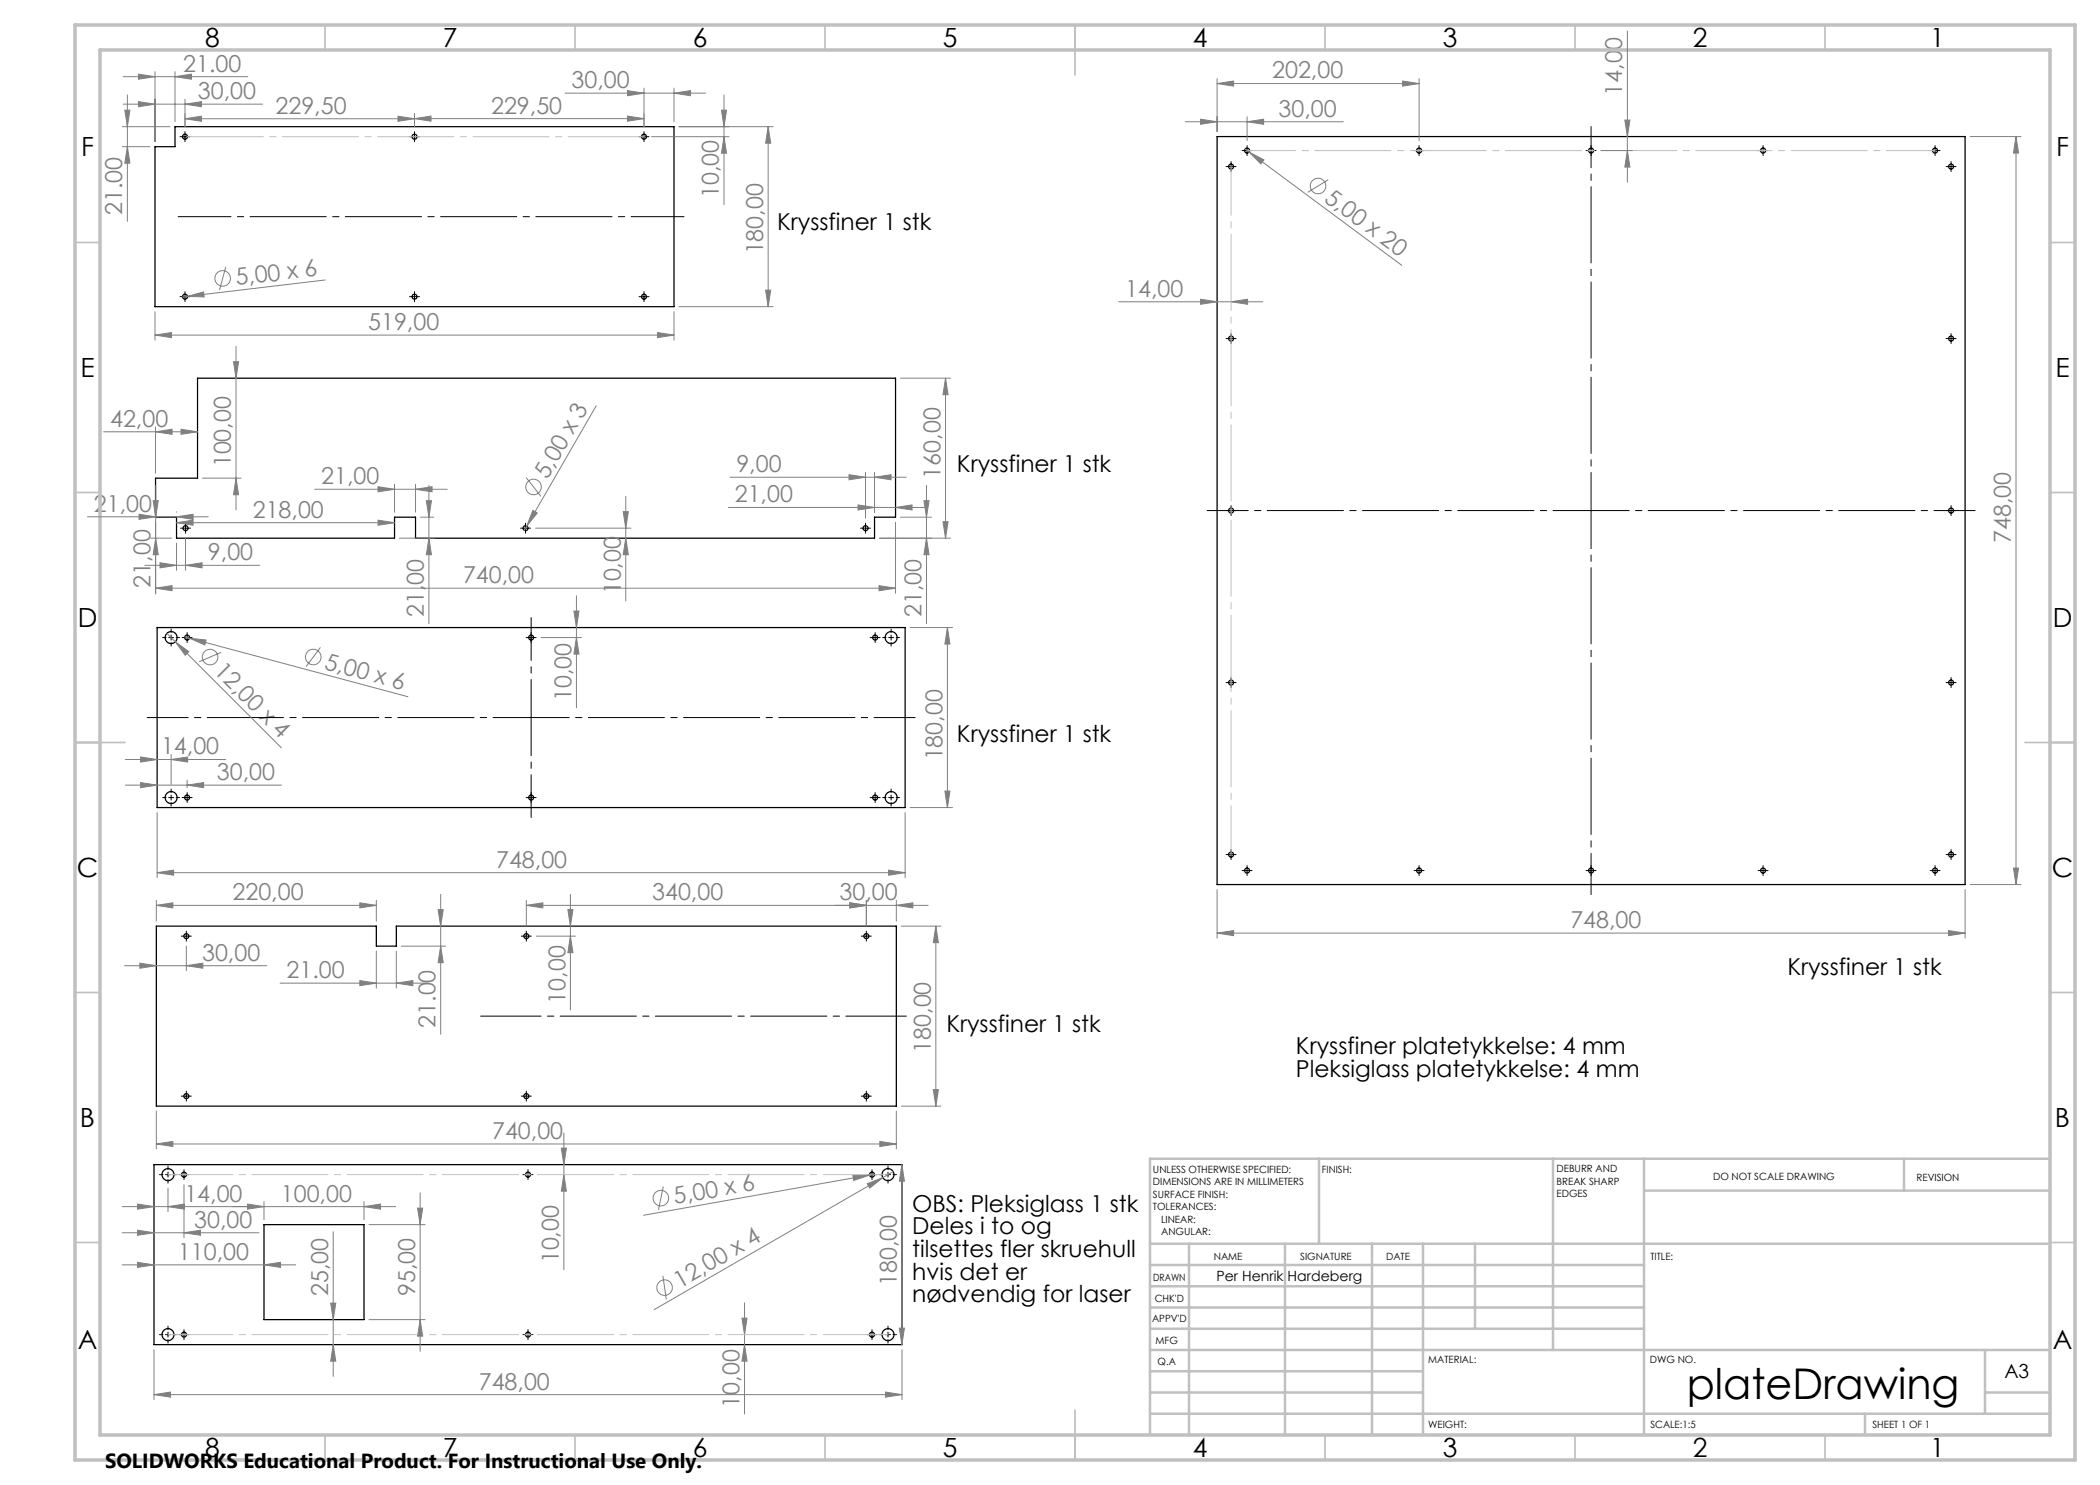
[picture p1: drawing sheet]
<svg xmlns="http://www.w3.org/2000/svg" width="420mm" height="297mm" viewBox="0 0 420 297" stroke-linecap="round" stroke-linejoin="round" font-family="sans-serif">
<g fill="none" stroke="#000" stroke-width=".25">
<path d="M35 25.3h99.8v36h-103.8v-32h4zM243.4 27.3h149.6v149.6h-149.6zM39.5 75.6h139.6v27.8h-4.2v4.2h-91.8v-4.2h-4.2v4.2h-43.6v-4.2h-4.2v-7.8h8.4zM31.4 125.5h149.6v36h-149.6zM31.3 185.2h44v4h4v-4h100v36h-148zM30.8 232.9h149.6v36h-149.6zM52.8 244.9h20v19h-20z"/>
<circle cx="37" cy="27.3" r=".5"/>
<circle cx="82.9" cy="27.3" r=".5"/>
<circle cx="128.8" cy="27.3" r=".5"/>
<circle cx="246.2" cy="33.3" r=".5"/>
<circle cx="249.4" cy="30.1" r=".5"/>
<circle cx="283.8" cy="30.1" r=".5"/>
<circle cx="318.2" cy="30.1" r=".5"/>
<circle cx="352.6" cy="30.1" r=".5"/>
<circle cx="387" cy="30.1" r=".5"/>
<circle cx="390.2" cy="33.3" r=".5"/>
<circle cx="37" cy="59.3" r=".5"/>
<circle cx="82.9" cy="59.3" r=".5"/>
<circle cx="128.8" cy="59.3" r=".5"/>
<circle cx="246.2" cy="67.7" r=".5"/>
<circle cx="390.2" cy="67.7" r=".5"/>
<circle cx="37.1" cy="105.6" r=".5"/>
<circle cx="105.1" cy="105.6" r=".5"/>
<circle cx="173.1" cy="105.6" r=".5"/>
<circle cx="246.2" cy="102.1" r=".5"/>
<circle cx="390.2" cy="102.1" r=".5"/>
<circle cx="34.2" cy="127.5" r="1.2"/>
<circle cx="37.4" cy="127.5" r=".5"/>
<circle cx="106.2" cy="127.5" r=".5"/>
<circle cx="175" cy="127.5" r=".5"/>
<circle cx="178.2" cy="127.5" r="1.2"/>
<circle cx="246.2" cy="136.5" r=".5"/>
<circle cx="390.2" cy="136.5" r=".5"/>
<circle cx="34.2" cy="159.5" r="1.2"/>
<circle cx="37.4" cy="159.5" r=".5"/>
<circle cx="106.2" cy="159.5" r=".5"/>
<circle cx="175" cy="159.5" r=".5"/>
<circle cx="178.2" cy="159.5" r="1.2"/>
<circle cx="246.2" cy="170.9" r=".5"/>
<circle cx="249.4" cy="174.1" r=".5"/>
<circle cx="283.8" cy="174.1" r=".5"/>
<circle cx="318.2" cy="174.1" r=".5"/>
<circle cx="352.6" cy="174.1" r=".5"/>
<circle cx="387" cy="174.1" r=".5"/>
<circle cx="390.2" cy="170.9" r=".5"/>
<circle cx="37.3" cy="187.2" r=".5"/>
<circle cx="105.3" cy="187.2" r=".5"/>
<circle cx="173.3" cy="187.2" r=".5"/>
<circle cx="37.3" cy="219.2" r=".5"/>
<circle cx="105.3" cy="219.2" r=".5"/>
<circle cx="173.3" cy="219.2" r=".5"/>
<circle cx="33.6" cy="234.9" r="1.2"/>
<circle cx="36.8" cy="234.9" r=".5"/>
<circle cx="105.6" cy="234.9" r=".5"/>
<circle cx="174.4" cy="234.9" r=".5"/>
<circle cx="177.6" cy="234.9" r="1.2"/>
<circle cx="33.6" cy="266.9" r="1.2"/>
<circle cx="36.8" cy="266.9" r=".5"/>
<circle cx="105.6" cy="266.9" r=".5"/>
<circle cx="174.4" cy="266.9" r=".5"/>
<circle cx="177.6" cy="266.9" r="1.2"/>
</g>
<g fill="none" stroke="#808080" stroke-width=".2">
<path d="M24.7 15.3h24.9M25.5 19v25.3M27.7 14.8l3.3 .5-3.3 .5zM31 14.3v14M35 15.3l3.3-.5v1zM35 14.3v10M37 19.8v5.5M113 18.6h28.2M125.5 18.1l3.3 .5-3.3 .5zM128.8 17.6v7.7M134.8 18.6l3.3-.5v1zM134.8 17.6v6.7"/>
<path d="M144.8 19v21.9M243.4 16.7l3.3-.5v1zM243.4 15.7v10.6M243.4 16.7h40.4M280.5 16.2l3.3 .5-3.3 .5zM283.8 15.7v12.4M325.5 6.2v30.3M24.5 25.3h9.5M24.5 29.3h5.5M24.7 20.8h27.8M25 22h1l-.5 3.3zM25.5 29.3l.5 3.3h-1z"/>
<path d="M27.7 20.3l3.3 .5-3.3 .5zM37 23.7l3.3-.5v1.1zM37 20.8l3.3-.5v1zM79.6 23.2l3.3 .5-3.3 .6zM82.9 23.7l3.3-.5v1zM82.9 22.7v2.6M125.5 23.2l3.3 .5-3.3 .5zM128.8 23.7h-91.8M130.3 27.3h15.5M135.8 25.3h18.8M144.3 22h1l-.5 3.3zM144.8 27.3l.5 3.3h-1z"/>
<path d="M153.6 25.3l.5 3.3h-1zM153.6 25.3v36M237.1 24.4h31.6M240.1 23.8l3.3 .6-3.3 .5zM249 29.8l.8 .6M249.4 24.4l3.3-.6v1.1zM249.4 23.4v4.7M249.8 30.4l3 1.6-.6 .8zM249.8 30.4l30.6 22.7M265.6 35.9l-4 2.6M320.2 30.1h6.3M325 24h1l-.5 3.3z"/>
<path d="M325.5 30.1l.5 3.3h-1zM394 27.3h10.2M403.2 27.3v149.6M403.2 27.3l.5 3.3h-1zM37.5 59.3l3.2-.9 .1 1zM45.2 53.4l-1.3 4.6M65 56l-28.5 3.4M153.1 58h1l-.5 3.3zM240.1 59.8l3.3 .6-3.3 .5zM31 67l3.3-.5v1zM31 62.3v5.7M31 67h103.8"/>
<path d="M46.7 72.3h1l-.5 3.3zM47.2 69.3v32.7M131.5 66.5l3.3 .5-3.3 .5zM134.8 62.3v5.7M135.8 61.3h18.8M180.1 75.6h10M189.1 75.6l.5 3.3h-1zM189.1 75.6v32M223.7 60.4h28.9M246.2 60.4l3.3-.6v1.1zM20.7 86.4h18.8M31.1 86.4l3.3-.5v1z"/>
<path d="M31.1 85.4v9.2M31.1 97.1v21.7M36.2 85.9l3.3 .5-3.3 .5zM40.5 95.6h7.7M47.2 95.6l.5 3.3h-1zM62.9 97.9h26.6M75.6 97.3l3.3 .6-3.3 .5zM78.9 96.9v5.5M83.1 97.9l3.3-.6v1.1zM83.1 96.9v5.5M85.8 97.1v27.6M105.2 95.5l3 3.8"/>
<path d="M119.2 81.2l-14.3 24.9M125.2 99.3v20.9M146 95.4h35.3M169.8 94.9l3.3 .5-3.3 .6zM173.1 94.4v9.2M174.9 95.4l3.3-.5v1.1zM174.9 94.4v8M185.3 97.1v27.6M17.5 103.4h24.2M27.8 102.9l3.3 .5-3.3 .5zM29 113.1h22.9M30.1 103.4h.1"/>
<path d="M30.1 107.6h4.2M30.6 100.1h1l-.5 3.3zM31.1 117.6l3.3-.5v1zM31.1 104.4v14.2M31.1 117.6h148M31.1 107.6l.5 3.3h-1zM32 112.6l3.3 .5-3.3 .5zM35.3 108.6v5.5M35.3 103.4l3.3-.5v1zM35.3 104.5l3.3-.5v1zM35.3 102.4h.1M35.3 104.5h43.6"/>
<path d="M37.1 113.1l3.3-.5v1zM37.1 107.6v6.5M75.6 104l3.3 .5-3.3 .5zM79.9 107.6h6.9M84.1 103.4h2.7M85.3 100.1h1l-.5 3.3zM85.8 107.6l.5 3.3h-1zM106.6 102.1l.8 .5-2 2.6zM107.1 105.6h19.1M115.3 119.2v22.4M124.6 102.3h1.1l-.5 3.3zM125.2 107.6l.5 3.3h-1.1z"/>
<path d="M145.7 101.5h39.8M171.6 101l3.3 .5-3.3 .5zM175.8 117.1l3.3 .5-3.3 .5zM175.9 107.6h14.2M179.1 101.5l3.3-.5v1zM179.1 104.4v14.2M180.1 103.4h6.2M184.8 100.1h1l-.5 3.3zM185.3 107.6l.5 3.3h-1zM188.6 104.3h1l-.5 3.3zM33.4 126.7l1.7 1.7M35.1 128.4l2.7 1.9-.8 .8z"/>
<path d="M35.1 128.4l21.2 21.2M36.9 127.4l1 .2M37.9 127.6l3.3 .4-.2 1zM37.9 127.6l43.7 11.7M44.2 130.5l-4.4 1.9M64.1 129.5l-2.9 3.8M108.2 127.5h8.1M114.8 122.2h1l-.5 3.3zM115.3 127.5l.5 3.3h-1zM182 125.5h8.5M189.5 125.5l.5 3.3h-1zM189.5 125.5v36"/>
<path d="M25.1 151.9h20M25.1 157h31.2M28.1 151.4l3.3 .5-3.3 .5zM28.1 156.5l3.3 .5-3.3 .5zM34.2 150.9v5.9M34.2 151.9l3.3-.5v1zM37.4 156v1.5M37.4 157l3.3-.5v1zM189 158.2h1l-.5 3.3zM31.4 174.5l3.3-.5v1zM31.4 162.5v13M31.4 174.5h149.6"/>
<path d="M88.1 178.9v27.9M114.1 178.9v23.1M177.7 174l3.3 .5-3.3 .5zM181 162.5v13M182 161.5h8.5M243.4 177.9v9.7M393 177.9v9.7M394 176.9h10.2M402.7 173.6h1l-.5 3.3zM24.9 193.1h28.5M28 192.6l3.3 .5-3.3 .5zM31.3 181.1l3.3-.5v1z"/>
<path d="M31.3 181.1h44M31.3 180.1v4.1M37.3 193.1l3.3-.5v1zM37.3 189.2v4.9M56 196.6h29.6M72 196.1l3.3 .5-3.3 .5zM72 180.6l3.3 .5-3.3 .5zM75.3 180.1v4.1M75.3 190.2v7.4M79.3 196.6l3.3-.5v1zM79.3 190.2v7.4M80.3 189.2h8.8"/>
<path d="M87.6 181.9h1l-.5 3.3zM88.1 189.2l.5 3.3h-1zM105.3 181.1l3.3-.5v1zM105.3 181.1h80.3M105.3 180.1v5.1M107.3 187.2h7.8M113.6 181.9h1l-.5 3.3zM114.1 187.2l.5 3.3h-1zM170 180.6l3.3 .5-3.3 .5zM173.3 180.1v5.1M179.3 181.1l3.3-.5v1zM179.3 180.1v4.1"/>
<path d="M180.3 185.2h7.9M187.2 185.2v36M187.2 185.2l.5 3.3h-1zM243.4 186.6l3.3-.5v1zM243.4 186.6h149.6M389.7 186.1l3.3 .5-3.3 .5zM186.7 217.9h1l-.5 3.3zM31.3 228.8l3.3-.5v1zM31.3 222.2v7.6M31.3 228.8h148M33.6 237.6v4.7M36.8 236.9v10.7"/>
<path d="M84 238.6v31.7M112.3 229.6h1l-.5 3.3zM112.8 234.9l.5 3.3h-1zM112.8 226.6v27.4M132.7 237.3l-1 4.7M170.6 235.1l3.3-.1-3.2 1.1zM173.4 236.7l3.2-1.2-2.6 2.1zM173.9 235l-45.2 8.1M174.9 234.8l-1 .2M176 228.3l3.3 .5-3.3 .5zM176.6 235.5l-45.8 26.4M178.6 234.3l-2 1.2"/>
<path d="M179.3 222.2v7.6M180.3 221.2h7.9M180.4 232.9l.5 3.3h-1zM180.4 232.9v36M24.4 246.6h27.4M24.4 253h34.7M27.5 246l3.3 .6-3.3 .5zM27.5 252.5l3.3 .5-3.3 .5zM27.5 240.8l3.3 .5-3.3 .5zM33.6 241.3l3.3-.5v1zM36.8 246.6l3.3-.6v1.1zM49.5 240.8l3.3 .5-3.3 .5z"/>
<path d="M52.8 240.3v3.6M52.8 253l3.3-.5v1zM66.6 246.3v29M72.8 241.3l3.3-.5v1zM72.8 240.3v3.6M73.8 244.9h11.2M79.1 241.3h-54.7M83.5 241.6h1l-.5 3.3zM132.6 255.2l.7 4.7M30.8 278.9l3.3-.5v1zM30.8 269.9v10M30.8 278.9h149.6"/>
<path d="M66.1 260.6h1.1l-.6 3.3zM66.6 268.9l.6 3.3h-1.1zM73.8 263.9h11.2M84 263.9l.5 3.3h-1zM148.4 263.6h1l-.5 3.3zM148.9 268.9l.5 3.3h-1zM148.9 260.6v22.2M177.1 278.4l3.3 .5-3.3 .5zM179.9 265.6h1l-.5 3.3zM180.4 269.9v10"/>
<circle cx="263.6" cy="37.2" r="1.56"/>
<circle cx="44.5" cy="55.7" r="1.56"/>
<circle cx="106.7" cy="97.4" r="1.56"/>
<circle cx="42" cy="131.4" r="1.56"/>
<circle cx="62.7" cy="131.4" r="1.56"/>
<circle cx="132.2" cy="239.6" r="1.56"/>
<circle cx="132.9" cy="257.5" r="1.56"/>
</g>
<path d="M96.1 203.2h85.2" fill="none" stroke="#000" stroke-width=".2" stroke-dasharray="15.2 1.3 1.3 1.3" stroke-dashoffset="3.2"/>
<g fill="none" stroke="#000" stroke-width=".2" stroke-dasharray="15.2 1.3 1.3 1.3">
<path d="M36.5 27.3h-.5M37 26.8v-.5M37 27.8v.5M37.5 27.3h.5M82.4 27.3h-.5M82.9 26.8v-.5M82.9 27.8v.5M83.4 27.3h.5M128.3 27.3h-.5M128.8 26.8v-.5M128.8 27.8v.5M129.3 27.3h.5"/>
<path d="M245.7 33.3h-.5M246.2 32.8v-.5M246.2 33.8v.5M246.7 33.3h.5M248.9 30.1h-.5M249.4 29.6v-.5M249.4 30.6v.5M249.9 30.1h.5M283.3 30.1h-.5M283.8 29.6v-.5M283.8 30.6v.5M284.3 30.1h.5"/>
<path d="M317.7 30.1h-.5M318.2 29.6v-.5M318.2 30.6v.5M318.7 30.1h.5M352.1 30.1h-.5M352.6 29.6v-.5M352.6 30.6v.5M353.1 30.1h.5M386.5 30.1h-.5M387 29.6v-.5M387 30.6v.5M387.5 30.1h.5"/>
<path d="M389.7 33.3h-.5M390.2 32.8v-.5M390.2 33.8v.5M390.7 33.3h.5M36.5 59.3h-.5M37 58.8v-.5M37 59.8v.5M37.5 59.3h.5M82.4 59.3h-.5M82.9 58.8v-.5M82.9 59.8v.5M83.4 59.3h.5"/>
<path d="M128.3 59.3h-.5M128.8 58.8v-.5M128.8 59.8v.5M129.3 59.3h.5M245.7 67.7h-.5M246.2 67.2v-.5M246.2 68.2v.5M246.7 67.7h.5M389.7 67.7h-.5M390.2 67.2v-.5M390.2 68.2v.5M390.7 67.7h.5"/>
<path d="M36.6 105.6h-.5M37.1 105.1v-.5M37.1 106.1v.5M37.6 105.6h.5M104.6 105.6h-.5M105.1 105.1v-.5M105.1 106.1v.5M105.6 105.6h.5M172.6 105.6h-.5M173.1 105.1v-.5M173.1 106.1v.5M173.6 105.6h.5"/>
<path d="M245.7 102.1h-.5M246.2 101.6v-.5M246.2 102.6v.5M246.7 102.1h.5M389.7 102.1h-.5M390.2 101.6v-.5M390.2 102.6v.5M390.7 102.1h.5M33.2 127.5h-.7M34.2 126.5v-.7M34.2 128.5v.7M35.2 127.5h.7"/>
<path d="M36.9 127.5h-.5M37.4 127v-.5M37.4 128v.5M37.9 127.5h.5M105.7 127.5h-.5M106.2 127v-.5M106.2 128v.5M106.7 127.5h.5M174.5 127.5h-.5M175 127v-.5M175 128v.5M175.5 127.5h.5"/>
<path d="M177.2 127.5h-.7M178.2 126.5v-.7M178.2 128.5v.7M179.2 127.5h.7M245.7 136.5h-.5M246.2 136v-.5M246.2 137v.5M246.7 136.5h.5M389.7 136.5h-.5M390.2 136v-.5M390.2 137v.5M390.7 136.5h.5"/>
<path d="M33.2 159.5h-.7M34.2 158.5v-.7M35.2 159.5h.7M36.9 159.5h-.5M37.4 159v-.5M37.9 159.5h.5M105.7 159.5h-.5M106.2 159v-.5M106.7 159.5h.5M174.5 159.5h-.5M175 159v-.5M175.5 159.5h.5"/>
<path d="M177.2 159.5h-.7M178.2 158.5v-.7M179.2 159.5h.7M34.2 160.5v.7M37.4 160v.5M106.2 160v.5M175 160v.5M178.2 160.5v.7M245.7 170.9h-.5M246.2 170.4v-.5M246.2 171.4v.5M246.7 170.9h.5"/>
<path d="M248.9 174.1h-.5M249.4 173.6v-.5M249.4 174.6v.5M249.9 174.1h.5M283.3 174.1h-.5M283.8 173.6v-.5M283.8 174.6v.5M284.3 174.1h.5M317.7 174.1h-.5M318.2 173.6v-.5M318.2 174.6v.5M318.7 174.1h.5"/>
<path d="M352.1 174.1h-.5M352.6 173.6v-.5M352.6 174.6v.5M353.1 174.1h.5M386.5 174.1h-.5M387 173.6v-.5M387 174.6v.5M387.5 174.1h.5M389.7 170.9h-.5M390.2 170.4v-.5M390.2 171.4v.5M390.7 170.9h.5"/>
<path d="M36.8 187.2h-.5M37.3 186.7v-.5M37.3 187.7v.5M37.8 187.2h.5M104.8 187.2h-.5M105.3 186.7v-.5M105.3 187.7v.5M105.8 187.2h.5M172.8 187.2h-.5M173.3 186.7v-.5M173.3 187.7v.5M173.8 187.2h.5"/>
<path d="M36.8 219.2h-.5M37.3 218.7v-.5M37.3 219.7v.5M37.8 219.2h.5M104.8 219.2h-.5M105.3 218.7v-.5M105.3 219.7v.5M105.8 219.2h.5M172.8 219.2h-.5M173.3 218.7v-.5M173.3 219.7v.5M173.8 219.2h.5"/>
<path d="M32.6 234.9h-.7M33.6 233.9v-.7M33.6 235.9v.7M34.6 234.9h.7M36.3 234.9h-.5M36.8 234.4v-.5M36.8 235.4v.5M37.3 234.9h.5M105.1 234.9h-.5M105.6 234.4v-.5M105.6 235.4v.5M106.1 234.9h.5"/>
<path d="M173.9 234.9h-.5M174.4 234.4v-.5M174.4 235.4v.5M174.9 234.9h.5M176.6 234.9h-.7M177.6 233.9v-.7M177.6 235.9v.7M178.6 234.9h.7M32.6 266.9h-.7M33.6 265.9v-.7M33.6 267.9v.7M34.6 266.9h.7"/>
<path d="M36.3 266.9h-.5M36.8 266.4v-.5M36.8 267.4v.5M37.3 266.9h.5M105.1 266.9h-.5M105.6 266.4v-.5M105.6 267.4v.5M106.1 266.9h.5M173.9 266.9h-.5M174.4 266.4v-.5M174.4 267.4v.5M174.9 266.9h.5"/>
<path d="M176.6 266.9h-.7M177.6 265.9v-.7M177.6 267.9v.7M178.6 266.9h.7"/>
</g>
<path d="M241.4 102.1h153.6M29.4 143.5h153.6M318.2 178.9v-153.6" fill="none" stroke="#000" stroke-width=".2" stroke-dasharray="15.2 1.3 1.3 1.3" stroke-dashoffset="7"/>
<path d="M106.2 163.5v-40" fill="none" stroke="#000" stroke-width=".2" stroke-dasharray="15.2 1.3 1.3 1.3" stroke-dashoffset="6.7"/>
<path d="M35.6 43.3h101.2" fill="none" stroke="#000" stroke-width=".2" stroke-dasharray="15.2 1.3 1.3 1.3" stroke-dashoffset="4.7"/>
<g fill="none" stroke="#000" stroke-width=".2">
<path d="M36.5 27.3h1M37 26.8v1M82.4 27.3h1M82.9 26.8v1M128.3 27.3h1M128.8 26.8v1M245.7 33.3h1M246.2 32.8v1M248.9 30.1h1M249.4 29.6v1M283.3 30.1h1M283.8 29.6v1"/>
<path d="M317.7 30.1h1M318.2 29.6v1M352.1 30.1h1M352.6 29.6v1M386.5 30.1h1M387 29.6v1M389.7 33.3h1M390.2 32.8v1M36.5 59.3h1M37 58.8v1M82.4 59.3h1M82.9 58.8v1"/>
<path d="M128.3 59.3h1M128.8 58.8v1M245.7 67.7h1M246.2 67.2v1M389.7 67.7h1M390.2 67.2v1M36.6 105.6h1M37.1 105.1v1M104.6 105.6h1M105.1 105.1v1M172.6 105.6h1M173.1 105.1v1"/>
<path d="M245.7 102.1h1M246.2 101.6v1M389.7 102.1h1M390.2 101.6v1M33.7 127.5h1M34.2 127v1M36.9 127.5h1M37.4 127v1M105.7 127.5h1M106.2 127v1M174.5 127.5h1M175 127v1"/>
<path d="M177.7 127.5h1M178.2 127v1M245.7 136.5h1M246.2 136v1M389.7 136.5h1M390.2 136v1M33.7 159.5h1M34.2 159v1M36.9 159.5h1M37.4 159v1M105.7 159.5h1M106.2 159v1"/>
<path d="M174.5 159.5h1M175 159v1M177.7 159.5h1M178.2 159v1M245.7 170.9h1M246.2 170.4v1M248.9 174.1h1M249.4 173.6v1M283.3 174.1h1M283.8 173.6v1M317.7 174.1h1M318.2 173.6v1"/>
<path d="M352.1 174.1h1M352.6 173.6v1M386.5 174.1h1M387 173.6v1M389.7 170.9h1M390.2 170.4v1M36.8 187.2h1M37.3 186.7v1M104.8 187.2h1M105.3 186.7v1M172.8 187.2h1M173.3 186.7v1"/>
<path d="M36.8 219.2h1M37.3 218.7v1M104.8 219.2h1M105.3 218.7v1M172.8 219.2h1M173.3 218.7v1M33.1 234.9h1M33.6 234.4v1M36.3 234.9h1M36.8 234.4v1M105.1 234.9h1M105.6 234.4v1"/>
<path d="M173.9 234.9h1M174.4 234.4v1M177.1 234.9h1M177.6 234.4v1M33.1 266.9h1M33.6 266.4v1M36.3 266.9h1M36.8 266.4v1M105.1 266.9h1M105.6 266.4v1M173.9 266.9h1M174.4 266.4v1"/>
<path d="M177.1 266.9h1M177.6 266.4v1"/>
</g>
<path d="M33.6 234.9h144M33.6 266.9h144" fill="none" stroke="#c0c0c0" stroke-width=".2" stroke-dasharray="15.2 1.3 1.3 1.3" stroke-dashoffset="2.3"/>
<path d="M246.2 33.3v137.6M249.4 30.1h137.6" fill="none" stroke="#c0c0c0" stroke-width=".2" stroke-dasharray="15.2 1.3 1.3 1.3" stroke-dashoffset="5.5"/>
<path d="M37 27.3h92.3" fill="none" stroke="#c0c0c0" stroke-width=".2" stroke-dasharray="15.2 1.3 1.3 1.3" stroke-dashoffset="-.4"/>
<g fill="none" stroke="#c0c0c0" stroke-width=".35">
<path d="M65 5v5M115 5v5M165 5v5M215 5v10M265 5v5M315 5v5M365 5v5M15 48.5h5M410 48.5h5M15 98.5h5M410 98.5h5M15 148.5h10"/>
<path d="M405 148.5h10M15 198.5h5M410 198.5h5M15 248.5h5M410 248.5h5M65 287v5M115 287v5M165 287v5M215 282v10M265 287v5M315 287v5M365 287v5"/>
</g>
<g fill="none" stroke="#c0c0c0" stroke-width=".5">
<path d="M263.8 231.8v17M310.6 231.8v38.2M328.8 231.8v55.2M328.8 238.1h81.2M380.8 231.8v6.3M410 231.8h-180v55.2M230 248.8h180M230 257.3h98.8M230 253h98.8M237.8 248.8v38.2M257 248.8v38.2M274.4 248.8v38.2"/>
<path d="M284.6 248.8v38.2M295 248.8v17M230 265.8h98.8M230 261.5h98.8M230 278.5h54.6M230 274.3h54.6M230 270h180M397 278.5h13M397 270v12.8M230 282.8h180M373 282.8v4.2"/>
</g>
<path d="M15 5h400v287h-400zM20 10h390v277h-390z" fill="none" stroke="#c0c0c0" stroke-width=".7"/>
<g fill="#808080">
<path d="M37.5 59.3l3.2-.9 .1 1z"/>
<path d="M170.6 235.1l3.3-.1-3.2 1.1z"/>
<path d="M173.4 236.7l3.2-1.2-2.6 2.1z"/>
<path d="M106.6 102.1l.8 .5-2 2.6z"/>
<path d="M35.1 128.4l2.7 1.9-.8 .8z"/>
<path d="M249.8 30.4l3 1.6-.6 .8z"/>
<path d="M37.9 127.6l3.3 .4-.2 1z"/>
<path d="M240.1 59.8l3.3 .6-3.3 .5zM246.2 60.4l3.3-.6v1.1z"/>
<path d="M112.8 234.9l.5 3.3h-1zM112.3 229.6h1l-.5 3.3zM144.8 27.3l.5 3.3h-1zM144.3 22h1l-.5 3.3z"/>
<path d="M148.4 263.6h1l-.5 3.3zM148.9 268.9l.5 3.3h-1z"/>
<path d="M179.3 181.1l3.3-.5v1zM170 180.6l3.3 .5-3.3 .5z"/>
<path d="M72.8 241.3l3.3-.5v1zM49.5 240.8l3.3 .5-3.3 .5zM125.5 23.2l3.3 .5-3.3 .5zM82.9 23.7l3.3-.5v1zM79.6 23.2l3.3 .5-3.3 .6zM37 23.7l3.3-.5v1.1zM79.3 196.6l3.3-.5v1zM72 196.1l3.3 .5-3.3 .5zM72 180.6l3.3 .5-3.3 .5zM31.3 181.1l3.3-.5v1zM170 180.6l3.3 .5-3.3 .5zM105.3 181.1l3.3-.5v1zM36.2 85.9l3.3 .5-3.3 .5zM31.1 86.4l3.3-.5v1zM37.1 113.1l3.3-.5v1zM32 112.6l3.3 .5-3.3 .5z"/>
<path d="M27.7 14.8l3.3 .5-3.3 .5zM35 15.3l3.3-.5v1zM125.5 18.1l3.3 .5-3.3 .5zM134.8 18.6l3.3-.5v1zM31 67l3.3-.5v1zM131.5 66.5l3.3 .5-3.3 .5zM27.7 20.3l3.3 .5-3.3 .5zM37 20.8l3.3-.5v1zM31.1 117.6l3.3-.5v1zM175.8 117.1l3.3 .5-3.3 .5zM27.8 102.9l3.3 .5-3.3 .5zM35.3 103.4l3.3-.5v1zM75.6 97.3l3.3 .6-3.3 .5zM83.1 97.9l3.3-.6v1.1zM35.3 104.5l3.3-.5v1zM75.6 104l3.3 .5-3.3 .5zM169.8 94.9l3.3 .5-3.3 .6zM174.9 95.4l3.3-.5v1.1zM171.6 101l3.3 .5-3.3 .5zM179.1 101.5l3.3-.5v1z"/>
<path d="M31.3 228.8l3.3-.5v1zM176 228.3l3.3 .5-3.3 .5z"/>
<path d="M243.4 186.6l3.3-.5v1zM389.7 186.1l3.3 .5-3.3 .5z"/>
<path d="M27.5 246l3.3 .6-3.3 .5zM36.8 246.6l3.3-.6v1.1zM28.1 151.4l3.3 .5-3.3 .5zM34.2 151.9l3.3-.5v1zM28.1 156.5l3.3 .5-3.3 .5zM37.4 157l3.3-.5v1z"/>
<path d="M30.8 278.9l3.3-.5v1zM177.1 278.4l3.3 .5-3.3 .5zM31.4 174.5l3.3-.5v1zM177.7 174l3.3 .5-3.3 .5z"/>
<path d="M240.1 23.8l3.3 .6-3.3 .5zM249.4 24.4l3.3-.6v1.1zM243.4 16.7l3.3-.5v1zM280.5 16.2l3.3 .5-3.3 .5z"/>
<path d="M52.8 253l3.3-.5v1zM27.5 252.5l3.3 .5-3.3 .5zM33.6 241.3l3.3-.5v1zM27.5 240.8l3.3 .5-3.3 .5z"/>
<path d="M37.3 193.1l3.3-.5v1zM28 192.6l3.3 .5-3.3 .5z"/>
<path d="M186.7 217.9h1l-.5 3.3zM187.2 185.2l.5 3.3h-1z"/>
<path d="M84 263.9l.5 3.3h-1zM83.5 241.6h1l-.5 3.3zM179.9 265.6h1l-.5 3.3zM180.4 232.9l.5 3.3h-1zM153.1 58h1l-.5 3.3zM153.6 25.3l.5 3.3h-1zM189 158.2h1l-.5 3.3zM189.5 125.5l.5 3.3h-1zM185.3 107.6l.5 3.3h-1zM184.8 100.1h1l-.5 3.3zM402.7 173.6h1l-.5 3.3zM403.2 27.3l.5 3.3h-1z"/>
<path d="M25.5 29.3l.5 3.3h-1zM25 22h1l-.5 3.3zM114.1 187.2l.5 3.3h-1zM113.6 181.9h1l-.5 3.3zM325.5 30.1l.5 3.3h-1zM325 24h1l-.5 3.3z"/>
<path d="M66.1 260.6h1.1l-.6 3.3zM66.6 268.9l.6 3.3h-1.1zM114.8 122.2h1l-.5 3.3zM115.3 127.5l.5 3.3h-1zM87.6 181.9h1l-.5 3.3zM88.1 189.2l.5 3.3h-1zM189.1 75.6l.5 3.3h-1zM188.6 104.3h1l-.5 3.3zM30.6 100.1h1l-.5 3.3zM31.1 107.6l.5 3.3h-1zM85.3 100.1h1l-.5 3.3zM85.8 107.6l.5 3.3h-1zM46.7 72.3h1l-.5 3.3zM47.2 95.6l.5 3.3h-1zM124.6 102.3h1.1l-.5 3.3zM125.2 107.6l.5 3.3h-1.1z"/>
</g>
<text font-size="8.5" x="337.3" y="279.7">plateDrawing</text>
<g font-size="5.3">
<text x="41" y="9.5">8</text>
<text x="88.5" y="9.5">7</text>
<text x="138.5" y="9.5">6</text>
<text x="188.5" y="9.5">5</text>
<text x="238.5" y="9.5">4</text>
<text x="288.5" y="9.5">3</text>
<text x="338.5" y="9.5">2</text>
<text x="386" y="9.5">1</text>
<text x="16.2" y="31.2">F</text>
<text x="411.2" y="31.2">F</text>
<text x="16.1" y="75.5">E</text>
<text x="411.1" y="75.5">E</text>
<text x="15.5" y="125.5">D</text>
<text x="410.5" y="125.5">D</text>
<text x="15.4" y="175.5">C</text>
<text x="410.4" y="175.5">C</text>
<text x="16" y="225.5">B</text>
<text x="411" y="225.5">B</text>
<text x="15.5" y="269.7">A</text>
<text x="410.5" y="269.7">A</text>
<text x="41" y="291.5">8</text>
<text x="88.5" y="291.5">7</text>
<text x="138.5" y="291.5">6</text>
<text x="188.5" y="291.5">5</text>
<text x="238.5" y="291.5">4</text>
<text x="288.5" y="291.5">3</text>
<text x="338.5" y="291.5">2</text>
<text x="386" y="291.5">1</text>
</g>
<g font-size="4.7" fill="#808080">
<text x="36.6" y="14.3">21.00</text>
<text x="114.3" y="17.6">30,00</text>
<text x="254.4" y="15.7">202,00</text>
<text x="39.6" y="19.8">30,00</text>
<text x="55.1" y="22.7">229,50</text>
<text x="98.2" y="22.7">229,50</text>
<text x="255.7" y="23.3">30,00</text>
<text x="324.5" y="19.1" transform="rotate(-90 324.5 19.1)">14,00</text>
<text x="143.8" y="39.6" transform="rotate(-90 143.8 39.6)">10,00</text>
<text x="264.6" y="40.1" transform="rotate(37 264.6 40.1)">5,00 x 20</text>
<text x="24.5" y="43" transform="rotate(-90 24.5 43)">21.00</text>
<text x="152.6" y="50.9" transform="rotate(-90 152.6 50.9)">180,00</text>
<text x="47.3" y="57.1" transform="rotate(-7 47.3 57.1)">5,00 x 6</text>
<text x="225" y="59.3">14,00</text>
<text x="73.6" y="66">519,00</text>
<text x="22" y="85.3">42,00</text>
<text x="46.2" y="93.5" transform="rotate(-90 46.2 93.5)">100,00</text>
<text x="147.3" y="94.4">9,00</text>
<text x="188.1" y="95.7" transform="rotate(-90 188.1 95.7)">160,00</text>
<text x="64.2" y="96.8">21,00</text>
<text x="109.5" y="96" transform="rotate(-60 109.5 96)">5,00 x 3</text>
<text x="147" y="100.5">21,00</text>
<text x="18.8" y="102.3">21,00</text>
<text x="50.6" y="103.5">218,00</text>
<text x="41.6" y="112">9,00</text>
<text x="402.2" y="108.6" transform="rotate(-90 402.2 108.6)">748,00</text>
<text x="30.1" y="117.5" transform="rotate(-90 30.1 117.5)">21,00</text>
<text x="92.6" y="116.6">740,00</text>
<text x="124.1" y="118.9" transform="rotate(-90 124.1 118.9)">10,00</text>
<text x="84.8" y="123.5" transform="rotate(-90 84.8 123.5)">21,00</text>
<text x="184.3" y="123.5" transform="rotate(-90 184.3 123.5)">21,00</text>
<text x="42.6" y="134.4" transform="rotate(45 42.6 134.4)">12,00 x 4</text>
<text x="64.7" y="133.7" transform="rotate(15 64.7 133.7)">5,00 x 6</text>
<text x="114.3" y="140.3" transform="rotate(-90 114.3 140.3)">10,00</text>
<text x="32.2" y="150.9">14,00</text>
<text x="188.5" y="152.1" transform="rotate(-90 188.5 152.1)">180,00</text>
<text x="43.4" y="156">30,00</text>
<text x="99.2" y="173.5">748,00</text>
<text x="46.5" y="180.1">220,00</text>
<text x="130.4" y="180.1">340,00</text>
<text x="167.9" y="180.1">30,00</text>
<text x="314.1" y="185.6">748,00</text>
<text x="40.4" y="192.1">30,00</text>
<text x="57.3" y="195.6">21.00</text>
<text x="113.1" y="200.7" transform="rotate(-90 113.1 200.7)">10,00</text>
<text x="87.1" y="205.6" transform="rotate(-90 87.1 205.6)">21.00</text>
<text x="186.2" y="210.5" transform="rotate(-90 186.2 210.5)">180,00</text>
<text x="98.4" y="227.8">740,00</text>
<text x="36.9" y="240.3">14,00</text>
<text x="38.9" y="245.5">30,00</text>
<text x="56.2" y="240.3">100,00</text>
<text x="135" y="240.9" transform="rotate(-10 135 240.9)">5,00 x 6</text>
<text x="35.6" y="252">110,00</text>
<text x="111.8" y="252.7" transform="rotate(-90 111.8 252.7)">10,00</text>
<text x="136" y="257.7" transform="rotate(-30 136 257.7)">12,00 x 4</text>
<text x="179.4" y="257.2" transform="rotate(-90 179.4 257.2)">180,00</text>
<text x="65.6" y="259.3" transform="rotate(-90 65.6 259.3)">25,00</text>
<text x="83" y="259.3" transform="rotate(-90 83 259.3)">95,00</text>
<text x="95.8" y="277.9">748,00</text>
<text x="147.9" y="281.5" transform="rotate(-90 147.9 281.5)">10,00</text>
</g>
<g font-size="4.7">
<text x="155.4" y="46">Kryssfiner 1 stk</text>
<text x="191.4" y="94.3">Kryssfiner 1 stk</text>
<text x="191.4" y="148.5">Kryssfiner 1 stk</text>
<text x="357.5" y="195.1">Kryssfiner 1 stk</text>
<text x="189.3" y="206.4">Kryssfiner 1 stk</text>
<text x="259.2" y="210.9">Kryssfiner platetykkelse: 4 mm</text>
<text x="259.2" y="215.4">Pleksiglass platetykkelse: 4 mm</text>
<text x="182.4" y="242.3">OBS: Pleksiglass 1 stk</text>
<text x="182.4" y="246.9">Deles i to og</text>
<text x="182.4" y="251.4">tilsettes fler skruehull</text>
<text x="182.4" y="255.9">hvis det er</text>
<text x="182.4" y="260.4">nødvendig for laser</text>
</g>
<text font-size="4.1" x="21" y="293.7">SOLIDWORKS Educational Product. For Instructional Use Only.</text>
<text font-size="3.9" x="400.9" y="275.5">A3</text>
<text font-size="2.8" x="243.3" y="256.1">Per Henrik Hardeberg</text>
<g font-size="2">
<text x="230.6" y="234.6">UNLESS OTHERWISE SPECIFIED:</text>
<text x="230.6" y="237.1">DIMENSIONS ARE IN MILLIMETERS</text>
<text x="230.6" y="239.6">SURFACE FINISH:</text>
<text x="264.4" y="234.6">FINISH:</text>
<text x="311.3" y="234.5">DEBURR AND</text>
<text x="311.3" y="237">BREAK SHARP</text>
<text x="311.3" y="239.5">EDGES</text>
<text x="342.6" y="236">DO NOT SCALE DRAWING</text>
<text x="383.3" y="236.2">REVISION</text>
<text x="230.6" y="242.1">TOLERANCES:</text>
<text x="232.2" y="244.6">LINEAR:</text>
<text x="232.2" y="247.1">ANGULAR:</text>
<text x="242.8" y="251.9">NAME</text>
<text x="260" y="251.9">SIGNATURE</text>
<text x="277.2" y="251.9">DATE</text>
<text x="330.1" y="251.9">TITLE:</text>
<text x="230.6" y="256.1">DRAWN</text>
<text x="230.9" y="260.3">CHK'D</text>
<text x="230.4" y="264.4">APPV'D</text>
<text x="231.1" y="268.8">MFG</text>
<text x="231.5" y="273">Q.A</text>
<text x="285.6" y="272.5">MATERIAL:</text>
<text x="330" y="272.5">DWG NO.</text>
<text x="285.6" y="285.5">WEIGHT:</text>
<text x="330.1" y="285.6">SCALE:1:5</text>
<text x="374.5" y="285.6">SHEET 1 OF 1</text>
</g>
</svg>
